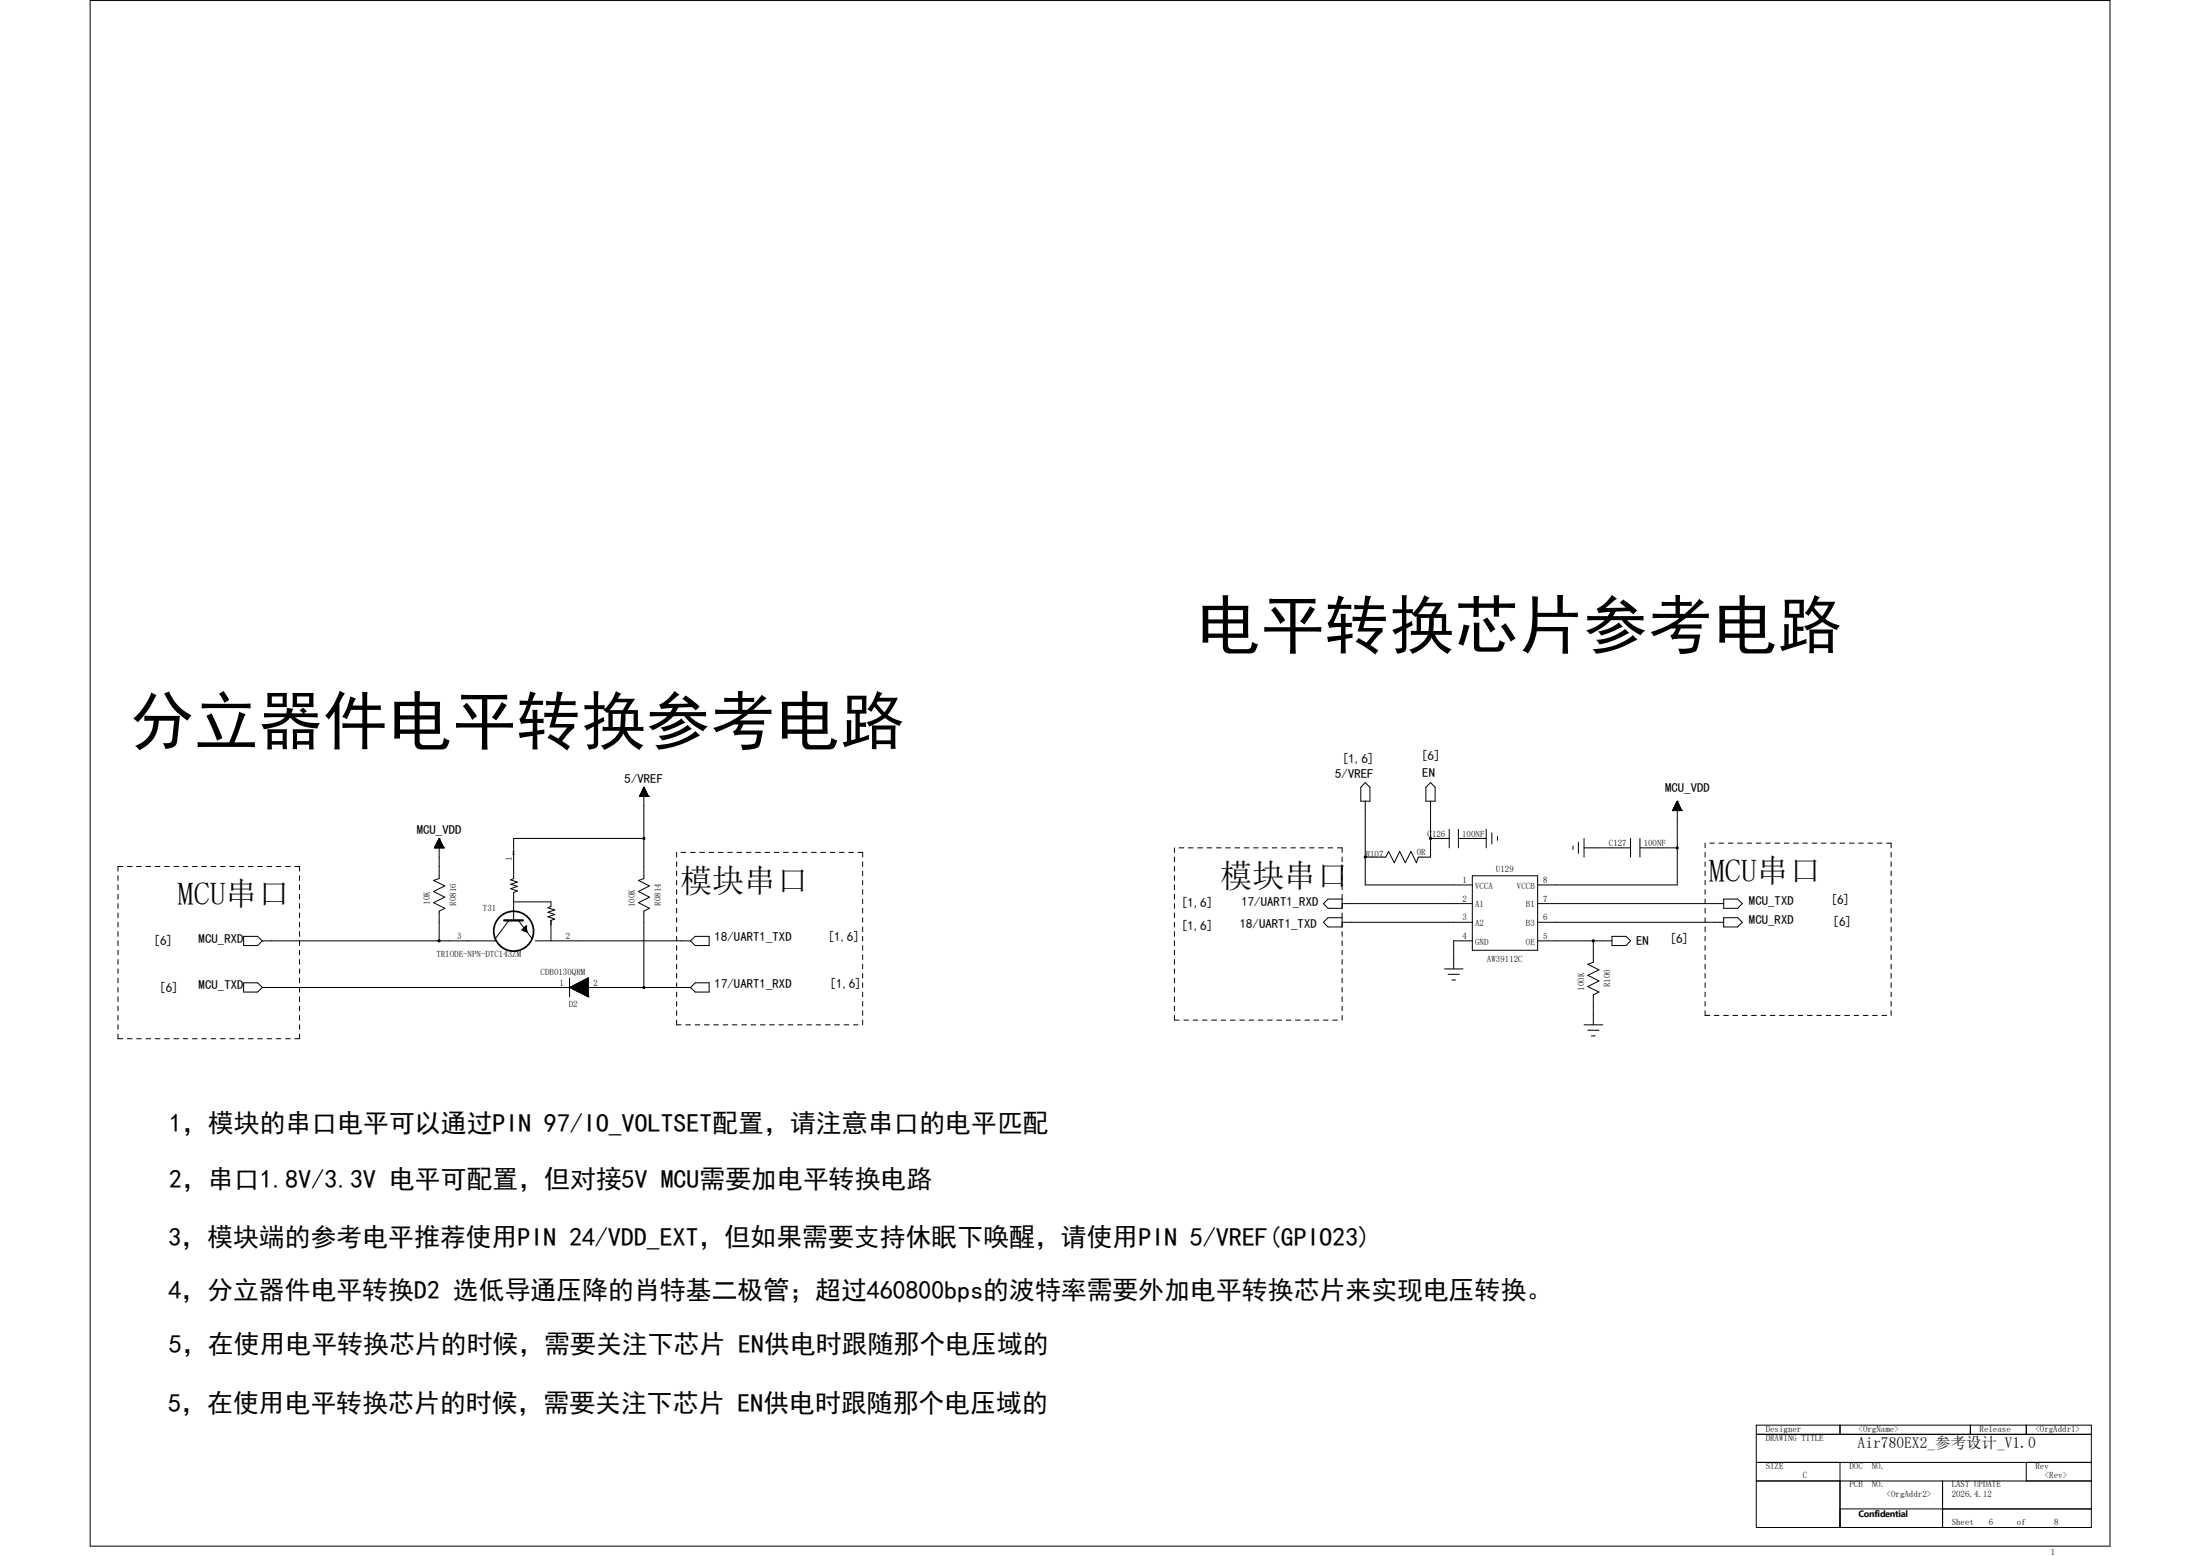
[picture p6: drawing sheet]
<svg xmlns="http://www.w3.org/2000/svg" width="297mm" height="210mm" viewBox="0 0 297 210" stroke-linecap="round" stroke-linejoin="round" font-family="sans-serif">
<g fill="none" stroke="#000" stroke-width=".14">
<path d="M12.2 .1h272.7v208.6h-272.7zM15.9 118.2v.6M15.9 119.4v.7M16.6 116.9h-.7v.7M17.2 116.9h.6M18.4 116.9h.7M19.7 116.9h.6M21 116.9h.6M22.2 116.9h.6M23.5 116.9h.6M24.7 116.9h.6M26 116.9h.6"/>
<path d="M27.3 116.9h.6M28.5 116.9h.6M29.8 116.9h.6M31 116.9h.7M32.3 116.9h.6M33.5 116.9h.7M34.8 116.9h.6M36 116.9h.7M37.3 116.9h.6M38.6 116.9h.6M39.8 116.9h.6v.7M40.4 118.2v.6"/>
<path d="M40.4 119.4v.7M58.7 114.4h.1M58.7 114.4h1.2M58.7 114.3h1.1M58.7 114.2v.2M58.8 114.2h1v.2M58.8 114.4v-.2h1v.2M58.8 114.1h.9M58.9 114.4v-.4h.8v.4M58.9 114h.8M58.9 113.9v.5M58.9 113.9h.7"/>
<path d="M59 113.8h.6v.6M59 113.7h.6M59 113.7v.7M59 113.7h.5M59.1 113.6h.4v.8M59.1 113.5h.4M59.1 113.5v.9M59.1 113.5h.3M59.2 113.4h.2M59.2 113.4v1M59.2 113.3h.1M59.3 113.2h.1"/>
<path d="M59.3 113.2v1.2M59.3 113.2l.6 1.2M59.3 113.2l-.6 1.2M59.3 113.2v5.4l-.8 .2 1.5 .8-1.5 .7 1.5 .8-1.5 .7 1.5 .8-.7 .4v4M59.4 113.3h-.2v1.1M59.4 113.3v1.1M59.4 113.4v1M59.5 113.5v.9M59.5 113.6h-.4v.8M59.6 113.7v.7M59.6 113.8h-.6v.6M59.7 113.9v.5"/>
<path d="M59.9 114.4h.1M69.2 115.3h.1M69.2 115h.1M86.3 107.5h.1M86.3 107.5h1.3M86.3 107.5h1.2M86.4 107.5v-.1h1.1v.1M86.4 107.4h1.1M86.4 107.5v-.2h1.1v.2M86.4 107.3h1M86.5 107.5v-.3h.9v.3M86.5 107.2h.9"/>
<path d="M86.5 107.5v-.4h.9v.4M86.5 107.1h.8M86.6 107.5v-.5h.7v.5M86.6 107h.7M86.6 106.9h.6M86.7 106.8h.5M86.7 106.7h.4M86.8 106.6h.3M86.8 106.5h.2M86.9 106.4h.1M86.9 106.3h.1M86.9 106.3v12.3l-.7 .2 1.5 .8-1.5 .7 1.5 .8-1.5 .7 1.5 .8-.8 .4v10.3"/>
<path d="M86.9 113.2h-17.6v5.4l-.4 .1 .9 .4-.9 .2 .9 .3-.9 .3 .9 .3-.5 .2v3.8M86.9 106.3l.7 1.2M86.9 106.3l-.6 1.2M87 106.3v1.2M87 106.4h-.2v1.1M87 106.4v1.1M87 106.5h-.2v1M87 106.5v1M87.1 106.6h-.3v.9M87.1 106.6v.9M87.2 106.7h-.5v.8M87.2 106.7v.8"/>
<path d="M87.2 106.8h-.5v.7M87.2 106.8v.7M87.2 106.9h-.6v.6M87.2 106.9v.6M87.6 107.5h.1M91.3 115v.7M91.3 116.3v.6M91.3 117.6v.6M91.3 118.8v.6M91.9 115h.7M93.2 115h.7M94.5 115h.6"/>
<path d="M95.7 115h.7M97 115h.6M98.3 115h.6M99.5 115h.6M100.8 115h.6M102 115h.6M103.3 115h.6M104.5 115h.7M105.8 115h.6M107 115h.7M108.3 115h.6M109.6 115h.6"/>
<path d="M110.8 115h.6M112.1 115h.6M113.3 115h.7M114.6 115h.6M115.8 115h.7v.7M116.5 116.3v.6M116.5 117.6v.6M116.5 118.8v.6M158.5 114.4v.6M158.5 115.7v.6M158.5 116.9v.7M158.5 118.2v.6"/>
<path d="M158.5 119.4v.7M159.2 114.4h.6M160.4 114.4h.7M161.7 114.4h.6M163 114.4h.6M164.2 114.4h.7M165.5 114.4h.6M166.7 114.4h.7M168 114.4h.6M169.2 114.4h.7M170.5 114.4h.6M171.8 114.4h.6"/>
<path d="M173 114.4h.6M174.3 114.4h.6M175.5 114.4h.7M176.8 114.4h.6M178 114.4h.7M179.3 114.4h.6M180.6 114.4h.6v.6M181.2 115.7v.6M181.2 116.9v.7M181.2 118.2v.6M181.2 119.4v.7M184.3 108.1v11.3h14.5"/>
<path d="M184.3 105.6l.6 .7v1.8h-1.2v-1.8zM193.1 113.2h.1M193.1 113.2h2.5M193.1 108.1v7.6h-1.6l-.3 .7-.7-1.5-.8 1.5-.7-1.5-.8 1.5-.7-1.5-.4 .8h-2.8M193.1 105.6l.6 .7v1.8h-1.2v-1.8zM195.6 111.9v2.5M196.9 113.2h3.7M196.9 111.9v2.5M198.8 118.2h8.8v10h-8.8zM199.4 113.2h.1M200.6 111.9v2.5M201.4 112.4v1.5"/>
<path d="M202.2 112.9v.5M212.4 114.2v.5M213.1 113.7v1.5M213.8 114.4h6.3M213.8 113.2v2.5M220.1 113.2v2.5M221.4 114.4h5M221.4 113.2v2.5M225.8 109.4h.1M225.8 109.4h1.2M225.8 109.3h1.2v.1M225.8 109.3v.1"/>
<path d="M225.9 109.3h1.1M225.9 109.2h1v.2M225.9 109.2v.2M225.9 109.2h1M225.9 109.1h1M226 109h.8v.4M226 109v.4M226 109h.8M226 108.9h.8M226 109.4l.1-.5h.7v.5M226.1 108.8h.6v.6M226.1 108.8v.6"/>
<path d="M226.1 108.8h.6M226.1 108.7h.6M226.1 108.6v.8M226.2 108.7h.5M226.2 108.6h.5M226.2 108.5v.9M226.2 108.6h.4M226.3 108.5h.3v.9M226.3 108.4v1M226.3 108.5h.3M226.3 108.4h.3M226.3 108.3v1.1"/>
<path d="M226.3 108.4h.2M226.3 108.3h.2v1.1M226.3 108.2v1.2M226.4 108.3h.1M226.4 108.2h.1M226.4 108.1v1.3M226.4 108.1v11.3h-18.8M226.4 108.1l-.6 1.3M226.4 108.1l.6 1.3M226.5 108.2v1.2M226.6 108.4v1M226.7 108.6v.8"/>
<path d="M226.7 108.7v.7M226.9 109.1h-.9l-.1 .3M226.9 109.1v.3M227 109.4h.1M230.2 113.8v.6M230.2 115v.7M230.2 116.3v.6M230.2 117.6v.6M230.2 118.8v.6M230.8 113.8h.6M232.1 113.8h.6M233.3 113.8h.6"/>
<path d="M234.6 113.8h.6M235.8 113.8h.7M237.1 113.8h.6M238.4 113.8h.6M239.6 113.8h.6M240.9 113.8h.6M242.1 113.8h.7M243.4 113.8h.6M244.6 113.8h.7M245.9 113.8h.6M247.2 113.8h.6M248.4 113.8h.6"/>
<path d="M249.7 113.8h.6M250.9 113.8h.6M252.2 113.8h.6M253.4 113.8h.7M254.7 113.8h.6v.6M255.3 115v.7M255.3 116.3v.6M255.3 117.6v.6M255.3 118.8v.6M15.9 120.7v.6M15.9 122v.6M15.9 123.2v.7"/>
<path d="M15.9 124.5v.6M15.9 125.7v.7M15.9 127v.6M15.9 128.2v.7M15.9 129.5v.6M15.9 130.8v.6M15.9 132v.6M15.9 133.3v.6M15.9 134.5v.7M15.9 135.8v.6M15.9 137v.7M15.9 138.3v.6"/>
<path d="M15.9 139.6v.6h.7M32.9 132.6h1.9l.6 .7-.6 .6h-1.9zM32.9 126.4h1.9l.6 .6-.6 .6h-1.9zM35.4 133.3h57.8M35.4 127h31.4M40.4 139.6v.6h-.6M40.4 120.7v.6M40.4 122v.6M40.4 123.2v.7M40.4 124.5v.6M40.4 125.7v.7M40.4 127v.6"/>
<path d="M40.4 128.2v.7M40.4 129.5v.6M40.4 130.8v.6M40.4 132v.6M40.4 133.3v.6M40.4 134.5v.7M40.4 135.8v.6M40.4 137v.7M40.4 138.3v.6M66.8 127h.1M68.7 124.2l-1.9 2.5M69.3 121.7h5.1v.6l-.4 .2 .9 .3-.9 .3 .9 .3-.9 .3 .9 .3-.5 .2v2.8"/>
<path d="M70 124.2l1.9 2.5M70.5 125.5h.1M70.5 125.5h.6v.3M70.6 125.4v.2M70.6 125.4h.5M70.7 125.6h.4M70.7 125.3v.3M70.8 125.2h.2M70.8 125.1v.6M70.9 125.1h.1M71 125v.7h.1M71 125h.1"/>
<path d="M71 125l-.5 .5M71 125l.2 .8-.7-.3M72.3 127h3.3M75.6 127h17.6M76.9 133.3h.1M76.9 132v2.5M76.9 133.3l2.5 1.2M77 133.2v.1M77.1 133.4h2.3M77.3 133.1v.4M77.3 133.5h2.1M77.5 132.9v.7"/>
<path d="M77.6 133.6h1.8M77.6 132.9h1.8M77.6 132.9v.7M77.8 132.8v.9M77.9 133.8h1.5M77.9 132.8h1.5M77.9 132.7v1.1M78 132.7v1.1M78.1 133.9h1.3M78.1 132.6h1.3M78.1 132.6v1.3M78.3 132.5v1.5"/>
<path d="M78.4 134h1M78.4 132.5h1M78.4 132.5v1.5M78.5 132.4v1.7M78.6 134.1h.8M78.6 132.4h.8M78.6 132.4v1.7M78.8 132.3v1.9M78.9 134.3h.5M78.9 132.3h.5M78.9 132.2v2.1M79 132.2v2.1"/>
<path d="M79.1 134.4h.3M79.1 132.1h.3M79.2 132.1v2.3M79.3 132v2.5M79.4 132h.1M79.4 134.5h.1M79.4 132v2.5M79.4 132l-2.5 1.3M79.4 133.1h-2.3v.3M79.4 133h-2v.5M91.3 120.1v.6M91.3 121.3v.7"/>
<path d="M91.3 122.6v.6M91.3 123.9v.6M91.3 125.1v.6M91.3 126.4v.6M91.3 127.6v.6M91.3 128.9v.6M91.3 130.1v.7M91.3 131.4v.6M91.3 132.6v.7M91.3 133.9v.6M91.3 135.2v.6M91.3 136.4v.6"/>
<path d="M91.3 137.7v.6h.6M92.6 138.3h.6M93.2 133.3l.7-.7h1.8v1.3h-1.8zM93.2 127l.7-.6h1.8v1.2h-1.8zM93.9 138.3h.6M95.1 138.3h.6M96.4 138.3h.6M97.6 138.3h.7M98.9 138.3h.6M100.1 138.3h.7M101.4 138.3h.6M102.6 138.3h.7"/>
<path d="M103.9 138.3h.6M105.2 138.3h.6M106.4 138.3h.6M107.7 138.3h.6M108.9 138.3h.7M110.2 138.3h.6M111.4 138.3h.7M112.7 138.3h.6M114 138.3h.6M115.2 138.3h.6M116.5 120.1v.6M116.5 121.3v.7"/>
<path d="M116.5 122.6v.6M116.5 123.9v.6M116.5 125.1v.6M116.5 126.4v.6M116.5 127.6v.6M116.5 128.9v.6M116.5 130.1v.7M116.5 131.4v.6M116.5 132.6v.7M116.5 133.9v.6M116.5 135.2v.6M116.5 136.4v.6"/>
<path d="M116.5 137.7v.6M158.5 120.7v.6M158.5 122v.6M158.5 123.2v.7M158.5 124.5v.6M158.5 125.7v.7M158.5 127v.6M158.5 128.2v.7M158.5 129.5v.6M158.5 130.8v.6M158.5 132v.6M158.5 133.3v.6"/>
<path d="M158.5 134.5v.7M158.5 135.8v.6M158.5 137v.7h.7M159.8 137.7h.6M161.1 137.7h.6M162.3 137.7h.7M163.6 137.7h.6M164.9 137.7h.6M166.1 137.7h.6M167.4 137.7h.6M168.6 137.7h.6M169.9 137.7h.6"/>
<path d="M171.1 137.7h.7M172.4 137.7h.6M173.6 137.7h.7M174.9 137.7h.6M176.2 137.7h.6M177.4 137.7h.6M178.7 137.7h.6M179.9 137.7h.7M181.2 120.7v1.9h-1.9l-.6-.6 .6-.7h1.9M181.2 123.2v1.9h-1.9l-.6-.6 .6-.6h1.9M181.2 125.7v.7M181.2 127v.6"/>
<path d="M181.2 128.2v.7M181.2 129.5v.6M181.2 130.8v.6M181.2 132v.6M181.2 133.3v.6M181.2 134.5v.7M181.2 135.8v.6M181.2 137v.7M181.2 122h17.6M181.2 124.5h17.6M195 130.8h2.5M195.5 131.5h1.5"/>
<path d="M196 132.3h.5M198.8 127h-2.6v3.8M207.6 127h10M207.6 122h25.1M207.6 124.5h25.1M213.8 138.3h2.6M214.4 139h1.5M214.8 139.8h.5M215.1 127v2.9l-.7 .2 1.5 .8-1.5 .7 1.5 .8-1.5 .7 1.5 .8-.8 .4v4M217.6 126.4h1.9l.6 .6-.6 .6h-1.9zM230.2 120.1v.6M230.2 121.3v.7"/>
<path d="M230.2 122.6v.6M230.2 123.9v.6M230.2 125.1v.6M230.2 126.4v.6M230.2 127.6v.6M230.2 128.9v.6M230.2 130.1v.7M230.2 131.4v.6M230.2 132.6v.7M230.2 133.9v.6M230.2 135.2v.6M230.2 136.4v.6h.6"/>
<path d="M231.4 137h.7M232.7 137h.6M232.7 123.9h1.9l.6 .6-.6 .6h-1.9zM232.7 121.3h1.9l.6 .7-.6 .6h-1.9zM233.9 137h.7M235.2 137h.6M236.5 137h.6M237.7 137h.7M239 137h.6M240.2 137h.7M241.5 137h.6M242.8 137h.6"/>
<path d="M244 137h.6M245.3 137h.6M246.5 137h.7M247.8 137h.6M249 137h.7M250.3 137h.6M251.5 137h.7M252.8 137h.6M254.1 137h.6M255.3 120.1v.6M255.3 121.3v.7M255.3 122.6v.6"/>
<path d="M255.3 123.9v.6M255.3 125.1v.6M255.3 126.4v.6M255.3 127.6v.6M255.3 128.9v.6M255.3 130.1v.7M255.3 131.4v.6M255.3 132.6v.7M255.3 133.9v.6M255.3 135.2v.6M255.3 136.4v.6M17.2 140.2h.6"/>
<path d="M18.4 140.2h.7M19.7 140.2h.6M21 140.2h.6M22.2 140.2h.6M23.5 140.2h.6M24.7 140.2h.6M26 140.2h.6M27.3 140.2h.6M28.5 140.2h.6M29.8 140.2h.6M31 140.2h.7M32.3 140.2h.6"/>
<path d="M33.5 140.2h.7M34.8 140.2h.6M36 140.2h.7M37.3 140.2h.6M38.6 140.2h.6M237.1 192.3h45.2v13.9h-45.2zM237.1 193.6h45.2M237.1 197.4h45.2M237.1 199.9h45.2M248.4 192.3v1.3M248.4 197.4v8.8M262.2 199.9v6.3"/>
<path d="M266 192.3v1.3M273.5 192.3v1.3M273.5 197.4v2.5M248.4 203.6h33.9"/>
<circle cx="86.9" cy="113.2" r=".15"/>
<circle cx="184.3" cy="115.7" r=".15"/>
<circle cx="193.1" cy="113.2" r=".15"/>
<circle cx="226.4" cy="114.4" r=".15"/>
<circle cx="59.3" cy="127" r=".15"/>
<circle cx="86.9" cy="133.3" r=".15"/>
<circle cx="215.1" cy="127" r=".15"/>
</g>
<g fill="#000">
<path d="M162.3 81.8h2.8v-1.5h.7v1.5h2.7v4.3h-2.7v.9a.56 .56 0 0 0 .6 .6h2.1a.59 .59 0 0 0 .5-.7v-.3l.8 .4-.2 .6a.8 .8 0 0 1-.9 .6h-2.7a.83 .83 0 0 1-.9-.9v-1.2h-2v.6h-.8zM165.8 84.1v1.4h2v-1.4zM163.1 84.1v1.4h2v-1.4zM165.8 82.3v1.3h2v-1.3zM163.1 82.3v1.3h2v-1.3zM171.4 80.8h6.2v.7l-2.7-.1v3.3l3.5-.1v.7l-3.5-.1v3h-.7v-3l-3.5 .1v-.7l3.5 .1v-3.3l-2.8 .1zM176.8 81.8l.7 .4-1.4 2.1-.6-.4 .9-1.2zM171.6 82.3l.5-.4 1.4 1.8-.6 .5-.7-1.2zM182.8 81.6l1.3 .1 .2-1.3 .8 .1-.4 1.2h2.1v.5h-2.1l-.3 1.1 2.7-.1v.6h-2.8l-.2 1h2.5v.5l-.6 .5-1 1.3 1.1 .7-.4 .5-1.4-.9-1.3-.8 .4-.5 1.1 .6 1.2-1.5h-2.4l.4-1.4h-1.1v-.6l1.2 .1 .3-1.1h-1.3zM179.3 81.6h1.1l.3-1.2 .7 .2-.4 1h1.4v.6h-1.6l-.8 1.9h1v-1.3h.7l-.1 1.3 .9-.1v.7l-.9-.1v1l1-.1v.6l-1 .1 .1 2h-.7v-1.8l-1.7 .3-.1-.8 1.8-.1v-1.2l-1.5 .2-.3-.7 .6-.8 .4-1.1h-.9zM189.2 80.3h.7v1.9h.8v.5a6.2 6.2 0 0 0 1.6-2.4l.7 .4-.5 .7h2.4l-1.1 1.5h1.4v2.3l.8-.1v.6h-2.3a3.6 3.6 0 0 0 2.3 1.9l-.5 .7a4.9 4.9 0 0 1-2.2-2.3 4.5 4.5 0 0 1-2.6 2.3l-.5-.6a3.7 3.7 0 0 0 2.5-2h-2.2v-.6l.8 .1-.1-2.1-.1 .2-.5-.4 .1-.1-.8-.1v1.5l.7-.4 .1 .6-.8 .4v2.5a.82 .82 0 0 1-1 .9h-.3l-.3-.7a.93 .93 0 0 0 .9-.1l.1-2.3-1 .5-.3-.6 1.3-.5v-1.8l-1.3 .1v-.6h1.3zM193.6 83.4l-.1 1.8h1.2v-1.8zM191.8 83.4v1.8h1.1l.1-1.8zM192.2 81.8l-.8 1.1h1.8l.6-1.1zM196.9 81.4l2.1 .1-.1-1.1h.8l-.1 1.1h2.1l-.1-1.2h.8v1.2l2.1-.1v.7l-2.1-.1v1.2h-.7v-1.2h-2.1v1.3h-.7l.1-1.3-2.1 .1zM199 84h.7v3l.2 .3h2.2a1.18 1.18 0 0 0 .4-.9l.7 .3-.2 .6a.85 .85 0 0 1-1 .7h-2.2a.65 .65 0 0 1-.8-.7zM197.6 84.3l.8 .1-.8 2.7-.7-.2 .4-1.3zM202.6 84.5l.6-.4 1.4 2.1-.6 .4zM200.2 83.7l.6-.4 1.1 1.6-.7 .5zM206.9 80.5h.7v2.2h2.7l-.1-2.4h.8v2.4h2v.6h-5.4l-.1 1.3h4.2v3.6h-.8l.1-3h-3.5a7.1 7.1 0 0 1-1.3 3l-.4-.3-.3-.1a7.4 7.4 0 0 0 1.4-5.1zM214.3 83.1l2.7 .1 .4-.6-1.6 .1-.3-.6a4.7 4.7 0 0 0 2.1-1.8l.7 .5-1.6 1.3 2.8-.1-.8-.6 .4-.5 1.9 1.5-.5 .5a1.24 1.24 0 0 0-1.4-.4h-1l-.3 .7 4.1-.1v.6h-2.2a5.3 5.3 0 0 0 2.4 1.4l-.6 .6a7.2 7.2 0 0 1-2.6-2h-1.4a8.8 8.8 0 0 1-2.8 1.9l-.6-.5a6 6 0 0 0 2.5-1.4h-2.3zM215 87.6a8.4 8.4 0 0 0 5.4-1.9l.7 .6a14.5 14.5 0 0 1-5.7 1.9zM215.5 86.4a6.9 6.9 0 0 0 3.9-1.5l.6 .5-2.2 1.1-1.9 .5zM215.7 85.2a5.8 5.8 0 0 0 2.8-1.2l.6 .6-1.7 .7-1.2 .5zM224.3 81.2h1.9v-.9h.6v.9h1.6v.6h-1.6v1h.6l1.2-1 .8-1 .6 .5-1.8 1.5h2.5v.6h-3.1l-1.2 .9 3.3-.1v.7l-2.8-.1-.4 .8h3v.3a3.8 3.8 0 0 1-.7 2l-.5 .2-1.5 .2-.3-.8 .7 .1a1.81 1.81 0 0 0 1.3-.3l.3-1.1h-2.3l-.8 .1-.2-.6 .4-.2 .4-.7a2.66 2.66 0 0 0-1.7 .5l-1.4 .6-.4-.6a11.3 11.3 0 0 0 3.9-1.9h-3.6v-.6h3.1v-1h-1.9zM232.1 81.8h2.8l-.1-1.5h.8l-.1 1.5h2.8v4.3h-2.8v.9a.56 .56 0 0 0 .7 .6h2.1a.59 .59 0 0 0 .5-.7v-.3l.8 .4-.2 .6a.8 .8 0 0 1-.9 .6h-2.7a.83 .83 0 0 1-.9-.9v-1.2h-2v.6h-.8zM235.5 84.1v1.4h2.1v-1.4zM232.9 84.1v1.4h2v-1.4zM235.5 82.3v1.3h2.1v-1.3zM232.9 82.3v1.3h2v-1.3zM240.9 80.9h2.6v2.5h-.9v1.2h.9v.6l-.9-.1v1.6l1.3-.5v.6l-3.3 1.1-.3-.7 .6-.1v-2.9h.6v2.8l.5-.2v-3.4h-1.1zM245 80.3l.7 .3-.4 .6h2.5l-.7 1.2-.7 1.1 1.1 .6 .9 .3-.4 .6-2-1.1-.7 .5-1.4 .7-.4-.6a5.2 5.2 0 0 0 2.1-.9l-1-1.2-.4 .7-.6-.4a5.9 5.9 0 0 0 1.4-2.4zM244.3 85h3.2v3.1h-.7v-.6h-1.9v.7h-.6zM244.9 85.5v1.5h1.9v-1.5zM241.5 81.5v1.3h1.4v-1.3zM245 81.7l-.1 .3 1.1 1.2 .8-1.5z"/>
<path d="M19.5 96.6h4.8l-.4 3.4a1.39 1.39 0 0 1-1.6 1.1l-.3-.8a1.1 1.1 0 0 0 1.2-.4l.3-2.6h-2a4.3 4.3 0 0 1-2.7 3.9l-.6-.5a3.5 3.5 0 0 0 2.6-3.4h-1.3zM22.2 93.6l.6-.3a6 6 0 0 0 3.1 3.3l-.6 .7a7.7 7.7 0 0 1-3.1-3.7zM20.4 93.5l.7 .3-1.1 2.1-1.4 1.6-.6-.5a9.2 9.2 0 0 0 2.4-3.5zM26.7 100.2h4.2l.8-2 .6-2.2 .8 .4-1.4 3.8h2.7v.6h-7.7zM27.2 95h6.6v.6h-6.6zM27.9 96.6l.7-.3 1.4 3.3-.7 .4zM29.6 93.6l.6-.3 .7 1.2-.6 .3zM35.6 96.2l3 .1 .1-.8 .9 .2-.2 .6h1.5l-.5-.4 .5-.4 .5 .5-.4 .3 1.9-.1v.6h-3.1a4.7 4.7 0 0 0 3.4 .8l-.3 .7a4.7 4.7 0 0 1-3.7-1.4 5.3 5.3 0 0 1-3.6 1.5l-.3-.7a4.6 4.6 0 0 0 3.2-.9h-2.9zM39.5 98.4h2.8v2.7h-.6v-.6h-1.6v.6h-.6zM36.1 98.4h2.6v2.7h-.5v-.6h-1.5v.6h-.6zM39.5 93.5h2.8v1.9h-2.8zM36.1 93.5h2.6v1.9h-2.6zM40.1 98.9v1.1h1.6v-1.1zM36.7 98.9v1.1h1.5v-1.1zM40.1 94v1h1.6v-1zM36.7 94v1h1.5v-1zM47.3 94l.8 .3-.5 .9h1.3v-1.8h.7v1.8h1.8v.6h-1.8v1.8h2.3v.7l-2.3-.1v2.9h-.7v-2.9l-2.7 .1v-.7h2.7v-1.8h-1.5l-.6 1.3-.6-.3a7.4 7.4 0 0 0 1.1-2.8zM45.9 93.2l.7 .4-.8 1.3 .1 6.2h-.8l.1-5.1-.8 1.1-.5-.5a8.9 8.9 0 0 0 2-3.4zM53.2 94.7h2.8l-.1-1.4h.8v1.4h2.7v4.3h-2.7v1a.56 .56 0 0 0 .6 .6l2.1-.1a.59 .59 0 0 0 .5-.6v-.3l.8 .3-.2 .7a.8 .8 0 0 1-.9 .5h-2.7a.83 .83 0 0 1-.9-.9v-1.2h-2v.7h-.8zM56.7 97.1v1.4h2v-1.4zM54 97.1v1.4h2v-1.4zM56.7 95.3v1.3h2v-1.3zM54 95.3v1.3h2v-1.3zM62.2 93.8h6.3v.6h-2.7v3.2h3.5v.6h-3.5v3h-.8l.1-3h-3.5v-.6h3.5v-3.2h-2.9zM67.7 94.7l.7 .5-1.4 2-.6-.4 .9-1.2zM62.5 95.3l.5-.5 1.4 1.9-.7 .5-.7-1.2zM73.7 94.6h1.3l.2-1.3 .8 .2-.4 1.1h2.1v.6h-2.1l-.3 1h2.7v.6h-2.8l-.3 .9h2.6v.6l-.6 .5-1 1.2 1.1 .7-.5 .6-1.3-1-1.3-.7 .4-.5 1.1 .6 1.2-1.5h-2.4l.4-1.4h-1.1v-.6h1.2l.2-1h-1.2zM70.1 94.5l1.1 .1 .3-1.3 .8 .3-.4 1h1.4v.6l-1.6-.1-.8 1.9h1v-1.2h.7l-.1 1.2h.9v.6h-.9v1l1-.1v.5l-1 .2 .1 1.9h-.7v-1.8l-1.7 .3-.2-.7 1.9-.2v-1.1l-1.5 .1-.3-.7 .6-.8 .4-1.1-1 .1zM80.1 93.3h.7l-.1 1.9h.9v.5a6.2 6.2 0 0 0 1.6-2.4l.7 .3-.5 .7h2.3l-1 1.5h1.4v2.3h.8v.6l-2.3-.1a3.6 3.6 0 0 0 2.3 2l-.5 .6a4.9 4.9 0 0 1-2.3-2.2 4.5 4.5 0 0 1-2.5 2.2l-.5-.6a3.7 3.7 0 0 0 2.5-2l-2.2 .1v-.6h.7v-2l-.1 .1-.5-.4 .1-.1h-.9v1.5l.8-.4 .1 .5-.9 .5v2.5a.82 .82 0 0 1-.9 .8l-.3 .1-.3-.7a.93 .93 0 0 0 .9-.2l.1-2.3-1 .6-.4-.6 1.4-.6v-1.7h-1.3v-.5h1.3zM84.5 96.3l-.1 1.8h1.1v-1.8zM82.7 96.3v1.8h1l.1-1.8zM83.1 94.8l-.8 1h1.8l.6-1zM87.7 96.1h2.8l.3-.6-1.5 .2-.3-.6a4.7 4.7 0 0 0 2.1-1.8l.6 .5-1.5 1.2h2.7l-.8-.7 .5-.4 1.9 1.5-.6 .5a1.24 1.24 0 0 0-1.4-.4h-.9l-.4 .6h4.1v.6h-2.2a5.3 5.3 0 0 0 2.5 1.3l-.7 .7a7.2 7.2 0 0 1-2.5-2h-1.5a8.8 8.8 0 0 1-2.8 1.9l-.5-.6a6 6 0 0 0 2.5-1.3h-2.4zM88.4 100.6a8.4 8.4 0 0 0 5.5-1.9l.6 .6a14.5 14.5 0 0 1-5.6 1.9zM88.9 99.3a6.9 6.9 0 0 0 3.9-1.5l.6 .6-2.2 1-1.8 .5zM89.2 98.2a5.8 5.8 0 0 0 2.8-1.2l.5 .5-1.6 .8-1.3 .4zM97.8 94.2h1.8v-.9h.7l-.1 .9h1.6v.5h-1.6v1.1h.7l1.1-1.1 .8-.9 .7 .4-1.8 1.6h2.4v.6l-3-.1-1.2 .9h3.3v.6h-2.8l-.4 .8h3l-.1 .2a3.8 3.8 0 0 1-.6 2.1l-.6 .2-1.5 .1-.2-.7h.6a1.81 1.81 0 0 0 1.3-.2l.3-1.2h-2.2l-.8 .2-.3-.6 .4-.3 .4-.6a2.66 2.66 0 0 0-1.6 .5l-1.4 .5-.4-.5a11.3 11.3 0 0 0 3.9-2l-3.6 .1v-.6h3v-1.1h-1.8zM105.5 94.7h2.8v-1.4h.7v1.4h2.7v4.3h-2.7v1a.56 .56 0 0 0 .6 .6l2.1-.1a.59 .59 0 0 0 .5-.6v-.3l.8 .3-.2 .7a.8 .8 0 0 1-.9 .5h-2.6a.83 .83 0 0 1-1-.9v-1.2h-2v.7h-.8zM109 97.1v1.4h2v-1.4zM106.3 97.1v1.4h2v-1.4zM109 95.3v1.3h2v-1.3zM106.3 95.3v1.3h2v-1.3zM114.4 93.9h2.6v2.4h-.9v1.2h.8v.6h-.8v1.5l1.2-.4v.6l-3.3 1-.2-.6 .5-.1v-2.9h.6v2.7l.6-.2v-3.4h-1.1zM118.4 93.3l.7 .2-.4 .7h2.5l-.6 1.2-.8 1.1 1.1 .6 .9 .3-.4 .6-1.9-1.1-.7 .5-1.4 .6-.4-.5a5.1 5.1 0 0 0 2-1l-1-1.1-.4 .7-.5-.4a5.9 5.9 0 0 0 1.3-2.4zM117.7 97.9h3.2v3.2h-.6v-.7h-2v.7h-.6zM118.3 98.5v1.4h2v-1.4zM115 94.4v1.4h1.4v-1.4zM118.5 94.7l-.2 .2 1.1 1.2 .9-1.4z"/>
</g>
<circle cx="69.3" cy="125.7" r="2.69" fill="none" stroke="#000" stroke-width=".23"/>
<path d="M68.1 124.2h2.5" fill="none" stroke="#000" stroke-width=".31"/>
<g fill="#000">
<circle cx="86.9" cy="113.2" r=".15"/>
<circle cx="184.3" cy="115.7" r=".15"/>
<circle cx="193.1" cy="113.2" r=".15"/>
<circle cx="226.4" cy="114.4" r=".15"/>
<circle cx="59.3" cy="127" r=".15"/>
<circle cx="86.9" cy="133.3" r=".15"/>
<circle cx="215.1" cy="127" r=".15"/>
</g>
<g font-size="4.3">
<text x="164.7" y="119.7">模块串口</text>
<text x="230.7" y="119.1">MCU串口</text>
<text x="24" y="122.2">MCU串口</text>
<text x="91.8" y="120.3">模块串口</text>
</g>
<g font-size="3.5">
<text x="22.8" y="152.7">1，模块的串口电平可以通过PIN 97/IO_VOLTSET配置，请注意串口的电平匹配</text>
<text x="22.8" y="160.3">2，串口1.8V/3.3V 电平可配置，但对接5V MCU需要加电平转换电路</text>
<text x="22.7" y="168.2">3，模块端的参考电平推荐使用PIN 24/VDD_EXT，但如果需要支持休眠下唤醒，请使用PIN 5/VREF(GPIO23)</text>
<text x="22.7" y="175.4">4，分立器件电平转换D2 选低导通压降的肖特基二极管；超过460800bps的波特率需要外加电平转换芯片来实现电压转换。</text>
<text x="22.8" y="182.7">5，在使用电平转换芯片的时候，需要关注下芯片 EN供电时跟随那个电压域的</text>
<text x="22.7" y="190.6">5，在使用电平转换芯片的时候，需要关注下芯片 EN供电时跟随那个电压域的</text>
</g>
<text font-size="2.1" x="250.8" y="195.5">Air780EX2_参考设计_V1.0</text>
<g font-size="1.7">
<text x="84.3" y="105.6">5/VREF</text>
<text x="180.2" y="105">5/VREF</text>
<text x="181.2" y="103">[1,6]</text>
<text x="191.9" y="102.6">[6]</text>
<text x="192" y="104.9">EN</text>
<text x="224.8" y="106.9">MCU_VDD</text>
<text x="56.3" y="112.5">MCU_VDD</text>
<text x="159.4" y="122.4">[1,6]</text>
<text x="159.4" y="125.6">[1,6]</text>
<text x="167.4" y="125.2">18/UART1_TXD</text>
<text x="167.6" y="122.3">17/UART1_RXD</text>
<text x="236.1" y="122.1">MCU_TXD</text>
<text x="236.1" y="124.7">MCU_RXD</text>
<text x="247.2" y="122.1">[6]</text>
<text x="247.4" y="125">[6]</text>
<text x="20.7" y="127.5">[6]</text>
<text x="26.8" y="127.2">MCU_RXD</text>
<text x="96.5" y="127">18/UART1_TXD</text>
<text x="111.7" y="127">[1,6]</text>
<text x="220.9" y="127.5">EN</text>
<text x="225.4" y="127.2">[6]</text>
<text x="21.5" y="133.9">[6]</text>
<text x="26.8" y="133.5">MCU_TXD</text>
<text x="96.5" y="133.3">17/UART1_RXD</text>
<text x="112" y="133.4">[1,6]</text>
</g>
<g font-size="1.2">
<text x="192.7" y="112.9">C</text>
<text x="193.3" y="112.9">126</text>
<text x="197.4" y="112.9">100NF</text>
<text x="69.1" y="116.2" transform="rotate(-90 69.1 116.2)">1</text>
<text x="184.4" y="115.7">R107</text>
<text x="191.3" y="115.5">0R</text>
<text x="197.4" y="119.2">1</text>
<text x="199.1" y="119.9">VCCA</text>
<text x="202" y="117.7">U129</text>
<text x="204.8" y="119.9">VCCB</text>
<text x="208.3" y="119.2">8</text>
<text x="217.2" y="114.2">C127</text>
<text x="221.9" y="114.2">100NF</text>
<text x="58" y="122.1" transform="rotate(-90 58 122.1)">10K</text>
<text x="61.6" y="122.2" transform="rotate(-90 61.6 122.2)">R0816</text>
<text x="65.2" y="123">T31</text>
<text x="85.7" y="122.4" transform="rotate(-90 85.7 122.4)">100K</text>
<text x="89.2" y="122.2" transform="rotate(-90 89.2 122.2)">R0814</text>
<text x="197.4" y="121.7">2</text>
<text x="197.4" y="124.2">3</text>
<text x="199.1" y="122.5">A1</text>
<text x="199.1" y="125">A2</text>
<text x="206" y="125">B3</text>
<text x="206" y="122.5">B1</text>
<text x="208.3" y="124.2">6</text>
<text x="208.3" y="121.7">7</text>
<text x="58.9" y="129.1">TRIODE-NPN-DTC143ZM</text>
<text x="61.7" y="126.7">3</text>
<text x="73" y="131.6">CDB0130QRM</text>
<text x="76.4" y="126.7">2</text>
<text x="197.4" y="126.7">4</text>
<text x="199.1" y="127.5">GND</text>
<text x="200.7" y="129.8">AW39112C</text>
<text x="206" y="127.5">OE</text>
<text x="208.3" y="126.7">5</text>
<text x="75.5" y="133">1</text>
<text x="76.8" y="135.9">D2</text>
<text x="80.1" y="133">2</text>
<text x="213.8" y="133.7" transform="rotate(-90 213.8 133.7)">100K</text>
<text x="217.4" y="133.2" transform="rotate(-90 217.4 133.2)">R106</text>
<text x="238.4" y="193.2">Designer</text>
<text x="238.4" y="194.5">DRAWING TITLE</text>
<text x="250.9" y="193.2">&lt;OrgName&gt;</text>
<text x="267.2" y="193.2">Release</text>
<text x="274.8" y="193.2">&lt;OrgAddr1&gt;</text>
<text x="238.4" y="198.2">SIZE</text>
<text x="243.4" y="199.5">C</text>
<text x="249.7" y="198.2">DOC</text>
<text x="249.7" y="200.7">PCB</text>
<text x="252.7" y="198.2">NO.</text>
<text x="252.7" y="200.7">NO.</text>
<text x="254.7" y="202">&lt;OrgAddr2&gt;</text>
<text x="263.5" y="200.7">LAST UPDATE</text>
<text x="263.5" y="202">2026.4.12</text>
<text x="274.8" y="198.2">Rev</text>
<text x="276.1" y="199.5">&lt;Rev&gt;</text>
<text x="250.9" y="204.8">Confidential</text>
<text x="263.5" y="205.8">Sheet</text>
<text x="268.5" y="205.8">6</text>
<text x="272.3" y="205.8">of</text>
<text x="276.9" y="209.8">1</text>
<text x="277.3" y="205.8">8</text>
</g>
</svg>
